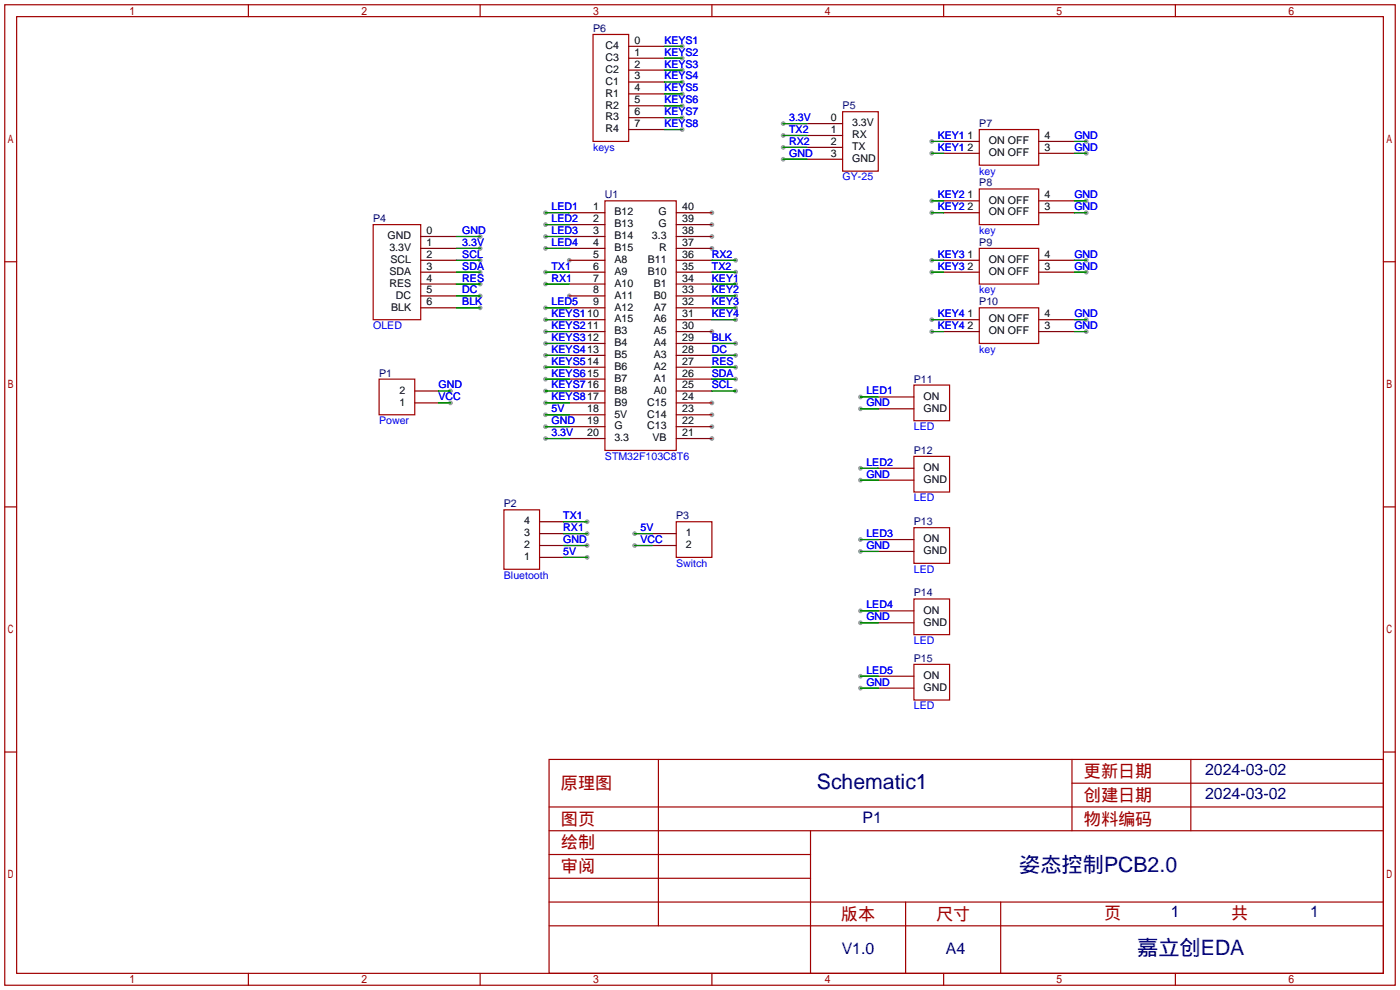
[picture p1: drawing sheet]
<svg xmlns="http://www.w3.org/2000/svg" width="299mm" height="212mm" viewBox="0 0 299 212" stroke-linecap="round" stroke-linejoin="round" font-family="sans-serif">
<g fill="#999">
<circle cx="121.7" cy="55.6" r=".51"/>
<circle cx="121.7" cy="63.2" r=".51"/>
<circle cx="152.1" cy="93.7" r=".51"/>
<circle cx="152.1" cy="91.2" r=".51"/>
<circle cx="152.1" cy="88.6" r=".51"/>
<circle cx="152.1" cy="86.1" r=".51"/>
<circle cx="152.1" cy="70.9" r=".51"/>
<circle cx="152.1" cy="53.1" r=".51"/>
<circle cx="152.1" cy="50.5" r=".51"/>
<circle cx="152.1" cy="48" r=".51"/>
<circle cx="152.1" cy="45.5" r=".51"/>
<circle cx="125.5" cy="111.5" r=".51"/>
<circle cx="125.5" cy="114" r=".51"/>
<circle cx="125.5" cy="116.6" r=".51"/>
<circle cx="125.5" cy="119.1" r=".51"/>
<circle cx="116.6" cy="60.7" r=".51"/>
<circle cx="116.6" cy="78.5" r=".51"/>
<circle cx="116.6" cy="81" r=".51"/>
<circle cx="116.6" cy="83.6" r=".51"/>
<circle cx="116.6" cy="86.1" r=".51"/>
<circle cx="116.6" cy="58.2" r=".51"/>
<circle cx="116.6" cy="88.6" r=".51"/>
<circle cx="116.6" cy="91.2" r=".51"/>
<circle cx="116.6" cy="93.7" r=".51"/>
<circle cx="157.2" cy="55.6" r=".51"/>
<circle cx="157.2" cy="58.2" r=".51"/>
<circle cx="157.2" cy="60.7" r=".51"/>
<circle cx="157.2" cy="63.2" r=".51"/>
<circle cx="157.2" cy="65.8" r=".51"/>
<circle cx="157.2" cy="68.3" r=".51"/>
<circle cx="157.2" cy="73.4" r=".51"/>
<circle cx="116.6" cy="75.9" r=".51"/>
<circle cx="116.6" cy="73.4" r=".51"/>
<circle cx="116.6" cy="70.9" r=".51"/>
<circle cx="116.6" cy="68.3" r=".51"/>
<circle cx="116.6" cy="45.5" r=".51"/>
<circle cx="116.6" cy="48" r=".51"/>
<circle cx="116.6" cy="53.1" r=".51"/>
<circle cx="116.6" cy="50.5" r=".51"/>
<circle cx="157.2" cy="78.5" r=".51"/>
<circle cx="157.2" cy="75.9" r=".51"/>
<circle cx="157.2" cy="81" r=".51"/>
<circle cx="157.2" cy="83.6" r=".51"/>
<circle cx="167.4" cy="26.4" r=".51"/>
<circle cx="167.4" cy="29" r=".51"/>
<circle cx="167.4" cy="31.5" r=".51"/>
<circle cx="167.4" cy="34" r=".51"/>
<circle cx="145.8" cy="9.9" r=".51"/>
<circle cx="145.8" cy="12.4" r=".51"/>
<circle cx="145.8" cy="15" r=".51"/>
<circle cx="145.8" cy="17.5" r=".51"/>
<circle cx="145.8" cy="20.1" r=".51"/>
<circle cx="145.8" cy="22.6" r=".51"/>
<circle cx="145.8" cy="25.1" r=".51"/>
<circle cx="145.8" cy="27.7" r=".51"/>
<circle cx="183.9" cy="84.8" r=".51"/>
<circle cx="183.9" cy="87.4" r=".51"/>
<circle cx="183.9" cy="100.1" r=".51"/>
<circle cx="183.9" cy="102.6" r=".51"/>
<circle cx="183.9" cy="115.3" r=".51"/>
<circle cx="183.9" cy="117.9" r=".51"/>
<circle cx="183.9" cy="130.6" r=".51"/>
<circle cx="183.9" cy="133.1" r=".51"/>
<circle cx="199.1" cy="30.2" r=".51"/>
<circle cx="199.1" cy="32.8" r=".51"/>
<circle cx="135.6" cy="114" r=".51"/>
<circle cx="135.6" cy="116.6" r=".51"/>
<circle cx="96.3" cy="83.6" r=".51"/>
<circle cx="96.3" cy="86.1" r=".51"/>
<circle cx="102.6" cy="50.5" r=".51"/>
<circle cx="102.6" cy="53.1" r=".51"/>
<circle cx="102.6" cy="55.6" r=".51"/>
<circle cx="102.6" cy="58.2" r=".51"/>
<circle cx="102.6" cy="60.7" r=".51"/>
<circle cx="102.6" cy="63.2" r=".51"/>
<circle cx="102.6" cy="65.8" r=".51"/>
<circle cx="232.2" cy="30.2" r=".51"/>
<circle cx="232.2" cy="32.8" r=".51"/>
<circle cx="183.9" cy="144.5" r=".51"/>
<circle cx="183.9" cy="147.1" r=".51"/>
<circle cx="116.6" cy="65.8" r=".51"/>
<circle cx="199.1" cy="42.9" r=".51"/>
<circle cx="199.1" cy="45.5" r=".51"/>
<circle cx="232.2" cy="42.9" r=".51"/>
<circle cx="232.2" cy="45.5" r=".51"/>
<circle cx="199.1" cy="55.6" r=".51"/>
<circle cx="199.1" cy="58.2" r=".51"/>
<circle cx="232.2" cy="55.6" r=".51"/>
<circle cx="232.2" cy="58.2" r=".51"/>
<circle cx="232.2" cy="68.3" r=".51"/>
<circle cx="232.2" cy="70.9" r=".51"/>
<circle cx="199.1" cy="68.3" r=".51"/>
<circle cx="199.1" cy="70.9" r=".51"/>
</g>
<g fill="none" stroke="#a10000" stroke-width=".25">
<path d="M1 1h297.2v209.6h-297.2zM3.6 3.6h292.1v204.4h-292.1zM53.1 1v2.6M102.6 1v2.6M126.7 7.4h7.7v22.8h-7.7zM152.1 1v2.6M201.7 1v2.6M251.2 1v2.6M180.1 23.9h7.6v12.7h-7.6zM209.3 27.7h12.7v7.6h-12.7zM1 55.9h2.6M79.8 48h10.1v20.3h-10.1z"/>
<path d="M129.3 42.9h15.2v53.4h-15.2zM209.3 40.4h12.7v7.6h-12.7zM209.3 53.1h12.7v7.6h-12.7zM295.7 55.9h2.5M209.3 65.8h12.7v7.6h-12.7zM81 81h7.6v7.6h-7.6zM195.3 82.3h7.6v7.6h-7.6zM195.3 97.5h7.6v7.7h-7.6zM1 108.3h2.6M107.7 109h7.6v12.7h-7.6zM144.5 111.5h7.6v7.6h-7.6zM195.3 112.8h7.6v7.6h-7.6z"/>
<path d="M295.7 108.3h2.5M195.3 128h7.6v7.6h-7.6zM195.3 142h7.6v7.6h-7.6zM1 160.7h2.6M117.3 162.3h178.4v45.7h-178.4zM117.3 177.5h178.4M117.3 172.5h178.4M140.7 162.3v35.6M173.2 177.5v30.5M229.1 162.3v15.2M229.1 167.4h66.6M254.5 162.3v15.2"/>
<path d="M295.7 160.7h2.5M117.3 182.6h55.9M117.3 197.9h178.4M117.3 192.8h178.4M117.3 187.7h55.9M193.5 192.8v15.2M213.9 192.8v15.2M53.1 208v2.6M102.6 208v2.6M152.1 208v2.6M201.7 208v2.6M251.2 208v2.6"/>
</g>
<g fill="none" stroke="#870000" stroke-width=".25">
<path d="M134.4 9.9h7.6M134.4 12.4h7.6M134.4 15h7.6M134.4 17.5h7.6M134.4 20.1h7.6M134.4 22.6h7.6M134.4 25.1h7.6M134.4 27.7h7.6M172.5 26.4h7.6M172.5 29h7.6M172.5 31.5h7.6M172.5 34h7.6"/>
<path d="M201.7 30.2h7.6M201.7 32.8h7.6M222 30.2h7.6M222 32.8h7.6M89.9 50.5h7.6M89.9 53.1h7.6M89.9 55.6h7.6M89.9 58.2h7.6M121.7 45.5h7.6M121.7 48h7.6M121.7 50.5h7.6M121.7 53.1h7.6"/>
<path d="M121.7 55.6h7.6M121.7 58.2h7.6M144.5 45.5h7.6M144.5 48h7.6M144.5 50.5h7.6M144.5 53.1h7.6M144.5 55.6h7.6M144.5 58.2h7.6M201.7 45.5h7.6M201.7 55.6h7.6M201.7 58.2h7.6M201.7 42.9h7.6"/>
<path d="M222 45.5h7.6M222 55.6h7.6M222 58.2h7.6M222 42.9h7.6M89.9 60.7h7.6M89.9 63.2h7.6M89.9 65.8h7.6M121.7 60.7h7.6M121.7 63.2h7.6M121.7 65.8h7.6M121.7 68.3h7.6M121.7 70.9h7.6"/>
<path d="M121.7 73.4h7.6M121.7 75.9h7.6M121.7 78.5h7.6M144.5 60.7h7.6M144.5 63.2h7.6M144.5 65.8h7.6M144.5 68.3h7.6M144.5 70.9h7.6M144.5 73.4h7.6M144.5 75.9h7.6M144.5 78.5h7.6M201.7 68.3h7.6"/>
<path d="M201.7 70.9h7.6M222 68.3h7.6M222 70.9h7.6M88.6 86.1h5.1M88.6 83.6h5.1M121.7 86.1h7.6M121.7 83.6h7.6M121.7 81h7.6M121.7 88.6h7.6M121.7 91.2h7.6M121.7 93.7h7.6M144.5 86.1h7.6"/>
<path d="M144.5 83.6h7.6M144.5 81h7.6M144.5 88.6h7.6M144.5 91.2h7.6M144.5 93.7h7.6M187.7 84.8h7.6M187.7 87.4h7.6M115.3 114h5.1M115.3 116.6h5.1M115.3 119.1h5.1M115.3 111.5h5.1M139.4 114h5.1"/>
<path d="M139.4 116.6h5.1M187.7 100.1h7.6M187.7 102.6h7.6M187.7 115.3h7.6M187.7 117.9h7.6M187.7 130.6h7.6M187.7 133.1h7.6M187.7 144.5h7.6M187.7 147.1h7.6"/>
</g>
<g fill="none" stroke="#008700" stroke-width=".25">
<path d="M142 9.9h3.8M142 12.4h3.8M142 15h3.8M142 17.5h3.8M142 20.1h3.8M142 22.6h3.8M142 25.1h3.8M142 27.7h3.8M167.4 26.4h5.1M167.4 29h5.1M167.4 31.5h5.1M167.4 34h5.1"/>
<path d="M199.1 30.2h2.6M199.1 32.8h2.6M229.6 30.2h2.6M229.6 32.8h2.6M97.5 58.2h5.1M97.5 55.6h5.1M97.5 53.1h5.1M97.5 50.5h5.1M116.6 58.2h5.1M116.6 45.5h5.1M116.6 48h5.1M116.6 53.1h5.1"/>
<path d="M116.6 50.5h5.1M152.1 58.2h5.1M152.1 55.6h5.1M199.1 58.2h2.6M199.1 55.6h2.6M199.1 45.5h2.6M199.1 42.9h2.6M229.6 58.2h2.6M229.6 55.6h2.6M229.6 45.5h2.6M229.6 42.9h2.6M97.5 60.7h5.1"/>
<path d="M97.5 63.2h5.1M97.5 65.8h5.1M116.6 60.7h5.1M116.6 78.5h5.1M116.6 65.8h5.1M116.6 68.3h5.1M116.6 73.4h5.1M116.6 75.9h5.1M116.6 70.9h5.1M152.1 60.7h5.1M152.1 78.5h5.1M152.1 63.2h5.1"/>
<path d="M152.1 65.8h5.1M152.1 68.3h5.1M152.1 73.4h5.1M152.1 75.9h5.1M199.1 68.3h2.6M199.1 70.9h2.6M229.6 68.3h2.6M229.6 70.9h2.6M93.7 83.6h2.6M93.7 86.1h2.6M116.6 81h5.1M116.6 83.6h5.1"/>
<path d="M116.6 86.1h5.1M116.6 88.6h5.1M116.6 91.2h5.1M116.6 93.7h5.1M152.1 81h5.1M152.1 83.6h5.1M183.9 84.8h3.8M183.9 87.4h3.8M120.4 111.5h5.1M120.4 114h5.1M120.4 116.6h5.1M120.4 119.1h5.1"/>
<path d="M135.6 114h3.8M135.6 116.6h3.8M183.9 100.1h3.8M183.9 102.6h3.8M183.9 115.3h3.8M183.9 117.9h3.8M183.9 130.6h3.8M183.9 133.1h3.8M183.9 144.5h3.8M183.9 147.1h3.8"/>
</g>
<g font-size="4.5" fill="#000080">
<text x="174.6" y="168.6">Schematic1</text>
<text x="217.8" y="186.3">姿态控制PCB2.0</text>
<text x="243" y="204.1">嘉立创EDA</text>
</g>
<g font-size="3.7" fill="#a00000">
<text x="231.6" y="166.1">更新日期</text>
<text x="119.9" y="168.6">原理图</text>
<text x="231.6" y="171.2">创建日期</text>
<text x="119.9" y="176.3">图页</text>
<text x="231.6" y="176.3">物料编码</text>
<text x="119.9" y="181.3">绘制</text>
<text x="119.9" y="186.4">审阅</text>
<text x="179.7" y="196.6">版本</text>
<text x="200" y="196.6">尺寸</text>
<text x="236" y="196.3">页</text>
<text x="263.1" y="196.3">共</text>
</g>
<g font-size="3.4" fill="#000080">
<text x="257.6" y="165.7">2024-03-02</text>
<text x="257.6" y="170.8">2024-03-02</text>
<text x="184.4" y="175.9">P1</text>
<text x="250.3" y="196">1</text>
<text x="280" y="196">1</text>
<text x="179.9" y="203.8">V1.0</text>
<text x="202.1" y="203.8">A4</text>
</g>
<g font-size="2.3" fill="#000080">
<text x="126.7" y="6.8">P6</text>
<text x="180.1" y="23.3">P5</text>
<text x="209.3" y="27.1">P7</text>
<text x="209.3" y="39.8">P8</text>
<text x="79.8" y="47.5">P4</text>
<text x="129.3" y="42.4">U1</text>
<text x="209.3" y="52.5">P9</text>
<text x="209.3" y="65.2">P10</text>
<text x="81" y="80.5">P1</text>
<text x="195.3" y="81.8">P11</text>
<text x="195.3" y="97">P12</text>
<text x="107.7" y="108.4">P2</text>
<text x="144.5" y="111">P3</text>
<text x="195.3" y="112.2">P13</text>
<text x="195.3" y="127.5">P14</text>
<text x="195.3" y="141.4">P15</text>
</g>
<g font-size="2.3">
<text x="129.4" y="10.5">C4</text>
<text x="135.6" y="9.4">0</text>
<text x="135.6" y="11.9">1</text>
<text x="129.4" y="13">C3</text>
<text x="129.4" y="15.6">C2</text>
<text x="135.6" y="14.4">2</text>
<text x="135.6" y="17">3</text>
<text x="129.4" y="18.1">C1</text>
<text x="129.4" y="20.7">R1</text>
<text x="129.4" y="23.2">R2</text>
<text x="135.6" y="19.5">4</text>
<text x="135.6" y="22.1">5</text>
<text x="129.4" y="25.7">R3</text>
<text x="129.4" y="28.3">R4</text>
<text x="135.6" y="24.6">6</text>
<text x="135.6" y="27.1">7</text>
<text x="177.6" y="25.9">0</text>
<text x="177.6" y="28.4">1</text>
<text x="182.1" y="27">3.3V</text>
<text x="182.1" y="29.5">RX</text>
<text x="206.8" y="29.7">1</text>
<text x="223.3" y="29.7">4</text>
<text x="177.6" y="31">2</text>
<text x="177.6" y="33.5">3</text>
<text x="182.1" y="32.1">TX</text>
<text x="182.1" y="34.6">GND</text>
<text x="206.8" y="32.2">2</text>
<text x="211.3" y="30.8">ON OFF</text>
<text x="211.3" y="33.4">ON OFF</text>
<text x="223.3" y="32.2">3</text>
<text x="126.8" y="44.9">1</text>
<text x="126.8" y="47.5">2</text>
<text x="131.3" y="46.1">B12</text>
<text x="140.7" y="46.1">G</text>
<text x="145.8" y="47.5">39</text>
<text x="145.8" y="44.9">40</text>
<text x="206.8" y="42.4">1</text>
<text x="206.8" y="44.9">2</text>
<text x="211.3" y="43.5">ON OFF</text>
<text x="211.3" y="46.1">ON OFF</text>
<text x="223.3" y="42.4">4</text>
<text x="223.3" y="44.9">3</text>
<text x="82.8" y="51.1">GND</text>
<text x="83.2" y="53.7">3.3V</text>
<text x="91.2" y="50">0</text>
<text x="91.2" y="52.5">1</text>
<text x="126.8" y="50">3</text>
<text x="126.8" y="52.5">4</text>
<text x="131.3" y="48.6">B13</text>
<text x="131.3" y="51.1">B14</text>
<text x="131.3" y="53.7">B15</text>
<text x="139.3" y="51.1">3.3</text>
<text x="140.7" y="48.6">G</text>
<text x="140.9" y="53.7">R</text>
<text x="145.8" y="52.5">37</text>
<text x="145.8" y="50">38</text>
<text x="83.2" y="58.8">SDA</text>
<text x="83.5" y="56.2">SCL</text>
<text x="91.2" y="55.1">2</text>
<text x="91.2" y="57.6">3</text>
<text x="126.8" y="55.1">5</text>
<text x="126.8" y="57.6">6</text>
<text x="131.3" y="56.2">A8</text>
<text x="131.3" y="58.8">A9</text>
<text x="138.5" y="58.8">B10</text>
<text x="138.5" y="56.2">B11</text>
<text x="145.8" y="57.6">35</text>
<text x="145.8" y="55.1">36</text>
<text x="206.8" y="55.1">1</text>
<text x="206.8" y="57.6">2</text>
<text x="211.3" y="56.2">ON OFF</text>
<text x="211.3" y="58.8">ON OFF</text>
<text x="223.3" y="55.1">4</text>
<text x="223.3" y="57.6">3</text>
<text x="83.2" y="61.3">RES</text>
<text x="84.6" y="63.8">DC</text>
<text x="91.2" y="60.2">4</text>
<text x="91.2" y="62.7">5</text>
<text x="91.2" y="65.2">6</text>
<text x="126.8" y="60.2">7</text>
<text x="126.8" y="62.7">8</text>
<text x="126.8" y="65.2">9</text>
<text x="131.3" y="61.3">A10</text>
<text x="131.3" y="63.8">A11</text>
<text x="139.7" y="63.8">B0</text>
<text x="139.7" y="61.3">B1</text>
<text x="145.8" y="65.2">32</text>
<text x="145.8" y="62.7">33</text>
<text x="145.8" y="60.2">34</text>
<text x="83.6" y="66.4">BLK</text>
<text x="131.3" y="66.4">A12</text>
<text x="131.3" y="68.9">A15</text>
<text x="131.3" y="71.5">B3</text>
<text x="139.7" y="71.5">A5</text>
<text x="139.7" y="68.9">A6</text>
<text x="139.7" y="66.4">A7</text>
<text x="145.8" y="70.3">30</text>
<text x="145.8" y="67.8">31</text>
<text x="206.8" y="67.8">1</text>
<text x="206.8" y="70.3">2</text>
<text x="211.3" y="68.9">ON OFF</text>
<text x="211.3" y="71.5">ON OFF</text>
<text x="223.3" y="67.8">4</text>
<text x="223.3" y="70.3">3</text>
<text x="131.3" y="74">B4</text>
<text x="131.3" y="76.5">B5</text>
<text x="139.7" y="76.5">A3</text>
<text x="139.7" y="74">A4</text>
<text x="145.8" y="77.9">27</text>
<text x="145.8" y="75.4">28</text>
<text x="145.8" y="72.9">29</text>
<text x="131.3" y="79.1">B6</text>
<text x="131.3" y="81.6">B7</text>
<text x="139.7" y="81.6">A1</text>
<text x="139.7" y="79.1">A2</text>
<text x="145.8" y="83">25</text>
<text x="145.8" y="80.5">26</text>
<text x="85.4" y="86.7">1</text>
<text x="85.4" y="84.2">2</text>
<text x="125.5" y="88.1">18</text>
<text x="131.3" y="84.2">B8</text>
<text x="131.3" y="86.7">B9</text>
<text x="131.3" y="89.2">5V</text>
<text x="138.3" y="89.2">C14</text>
<text x="138.3" y="86.7">C15</text>
<text x="139.7" y="84.2">A0</text>
<text x="145.8" y="88.1">23</text>
<text x="145.8" y="85.6">24</text>
<text x="197.4" y="85.4">ON</text>
<text x="197.4" y="88">GND</text>
<text x="125.5" y="90.6">19</text>
<text x="125.5" y="93.2">20</text>
<text x="131.3" y="91.8">G</text>
<text x="131.3" y="94.3">3.3</text>
<text x="138.3" y="91.8">C13</text>
<text x="139.5" y="94.3">VB</text>
<text x="145.8" y="93.2">21</text>
<text x="145.8" y="90.6">22</text>
<text x="197.4" y="100.7">ON</text>
<text x="197.4" y="103.2">GND</text>
<text x="112" y="112.1">4</text>
<text x="112" y="119.7">1</text>
<text x="112" y="117.2">2</text>
<text x="112" y="114.6">3</text>
<text x="146.6" y="114.6">1</text>
<text x="146.6" y="117.2">2</text>
<text x="197.4" y="115.9">ON</text>
<text x="197.4" y="118.4">GND</text>
<text x="197.4" y="131.1">ON</text>
<text x="197.4" y="133.7">GND</text>
<text x="197.4" y="145.1">ON</text>
<text x="197.4" y="147.7">GND</text>
</g>
<g font-size="2.3" fill="#00f">
<text x="142" y="9.4">KEYS1</text>
<text x="142" y="11.9">KEYS2</text>
<text x="142" y="14.4">KEYS3</text>
<text x="142" y="17">KEYS4</text>
<text x="142" y="19.5">KEYS5</text>
<text x="142" y="22.1">KEYS6</text>
<text x="142" y="24.6">KEYS7</text>
<text x="142" y="27.1">KEYS8</text>
<text x="168.7" y="25.9">3.3V</text>
<text x="168.7" y="28.4">TX2</text>
<text x="200.4" y="29.7">KEY1</text>
<text x="229.6" y="29.7">GND</text>
<text x="126.7" y="32.2">keys</text>
<text x="168.7" y="31">RX2</text>
<text x="168.7" y="33.5">GND</text>
<text x="200.4" y="32.2">KEY1</text>
<text x="229.6" y="32.2">GND</text>
<text x="180.1" y="38.6">GY-25</text>
<text x="209.3" y="37.3">key</text>
<text x="117.9" y="44.9">LED1</text>
<text x="117.9" y="47.5">LED2</text>
<text x="200.4" y="42.4">KEY2</text>
<text x="200.4" y="44.9">KEY2</text>
<text x="229.6" y="42.4">GND</text>
<text x="229.6" y="44.9">GND</text>
<text x="98.8" y="50">GND</text>
<text x="98.8" y="52.5">3.3V</text>
<text x="117.9" y="52.5">LED4</text>
<text x="117.9" y="50">LED3</text>
<text x="209.3" y="50">key</text>
<text x="98.8" y="55.1">SCL</text>
<text x="98.8" y="57.6">SDA</text>
<text x="117.9" y="57.6">TX1</text>
<text x="152.1" y="55.1">RX2</text>
<text x="152.1" y="57.6">TX2</text>
<text x="200.4" y="55.1">KEY3</text>
<text x="200.4" y="57.6">KEY3</text>
<text x="229.6" y="55.1">GND</text>
<text x="229.6" y="57.6">GND</text>
<text x="98.8" y="60.2">RES</text>
<text x="98.8" y="62.7">DC</text>
<text x="98.8" y="65.2">BLK</text>
<text x="117.9" y="60.2">RX1</text>
<text x="117.9" y="65.2">LED5</text>
<text x="152.1" y="60.2">KEY1</text>
<text x="152.1" y="62.7">KEY2</text>
<text x="152.1" y="65.2">KEY3</text>
<text x="209.3" y="62.7">key</text>
<text x="79.8" y="70.3">OLED</text>
<text x="117.9" y="70.3">KEYS211</text>
<text x="117.9" y="67.8">KEYS110</text>
<text x="152.1" y="67.8">KEY4</text>
<text x="200.4" y="67.8">KEY4</text>
<text x="200.4" y="70.3">KEY4</text>
<text x="229.6" y="67.8">GND</text>
<text x="229.6" y="70.3">GND</text>
<text x="117.9" y="77.9">KEYS514</text>
<text x="117.9" y="75.4">KEYS413</text>
<text x="117.9" y="72.9">KEYS312</text>
<text x="152.1" y="72.9">BLK</text>
<text x="152.1" y="77.9">RES</text>
<text x="152.1" y="75.4">DC</text>
<text x="209.3" y="75.4">key</text>
<text x="93.7" y="83">GND</text>
<text x="117.9" y="80.5">KEYS615</text>
<text x="117.9" y="83">KEYS716</text>
<text x="152.1" y="80.5">SDA</text>
<text x="152.1" y="83">SCL</text>
<text x="93.7" y="85.6">VCC</text>
<text x="117.9" y="85.6">KEYS817</text>
<text x="117.9" y="88.1">5V</text>
<text x="185.2" y="84.3">LED1</text>
<text x="185.2" y="86.8">GND</text>
<text x="81" y="90.6">Power</text>
<text x="117.9" y="90.6">GND</text>
<text x="117.9" y="93.2">3.3V</text>
<text x="195.3" y="91.9">LED</text>
<text x="129.3" y="98.3">STM32F103C8T6</text>
<text x="185.2" y="99.5">LED2</text>
<text x="185.2" y="102.1">GND</text>
<text x="195.3" y="107.2">LED</text>
<text x="120.4" y="111">TX1</text>
<text x="120.4" y="113.5">RX1</text>
<text x="136.9" y="113.5">5V</text>
<text x="120.4" y="116">GND</text>
<text x="120.4" y="118.6">5V</text>
<text x="136.9" y="116">VCC</text>
<text x="185.2" y="114.8">LED3</text>
<text x="185.2" y="117.3">GND</text>
<text x="107.7" y="123.7">Bluetooth</text>
<text x="144.5" y="121.1">Switch</text>
<text x="195.3" y="122.4">LED</text>
<text x="185.2" y="130">LED4</text>
<text x="185.2" y="132.6">GND</text>
<text x="195.3" y="137.6">LED</text>
<text x="185.2" y="144">LED5</text>
<text x="185.2" y="146.5">GND</text>
<text x="195.3" y="151.6">LED</text>
</g>
</svg>
